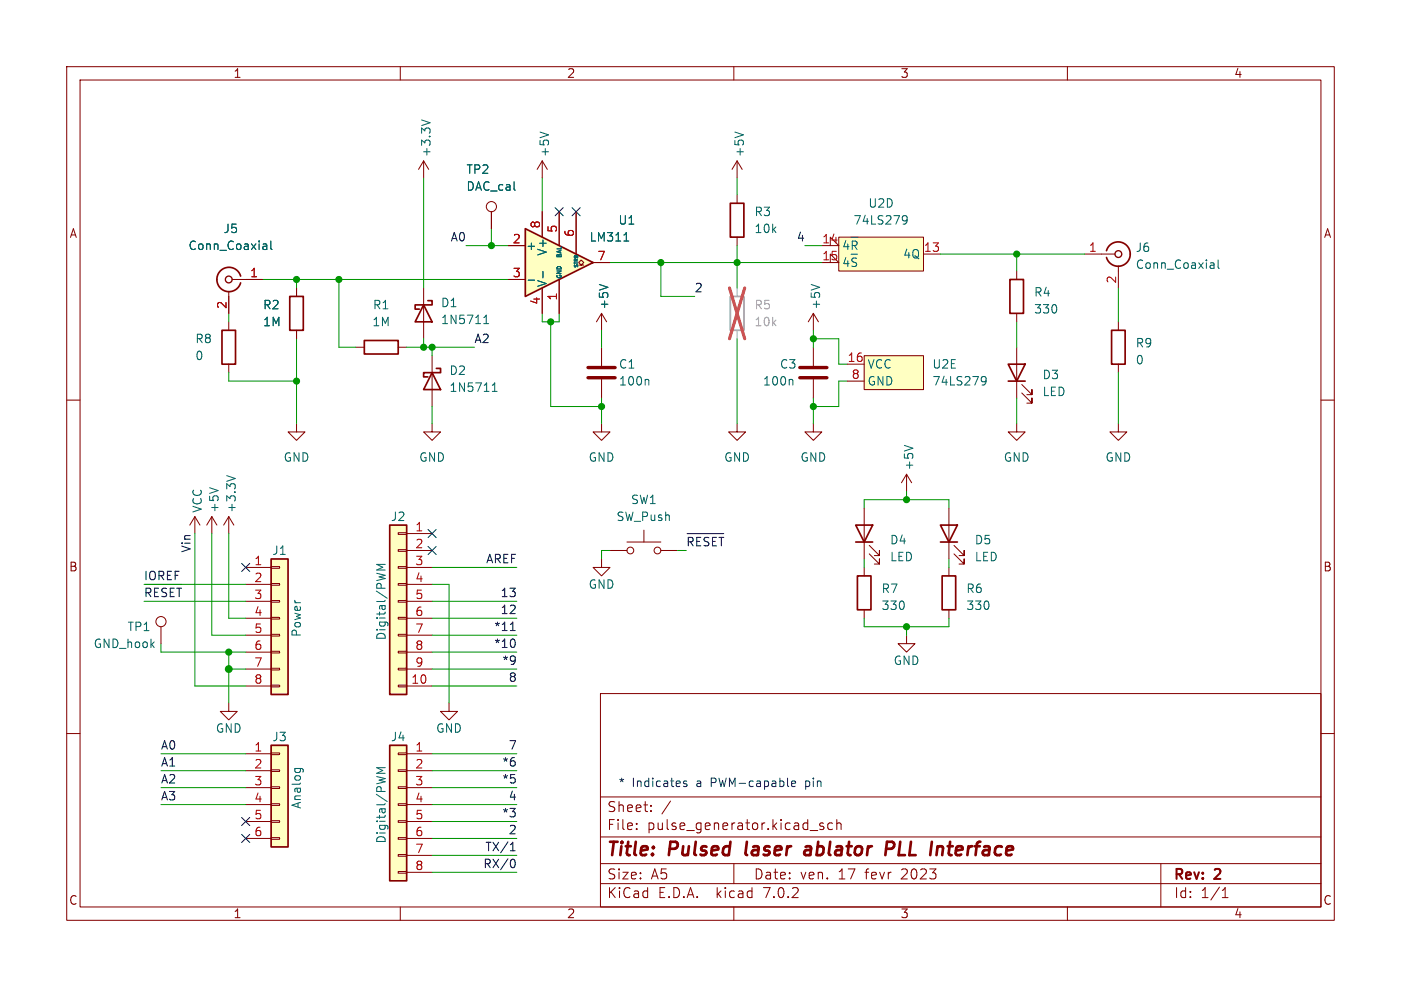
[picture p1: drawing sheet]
<svg xmlns="http://www.w3.org/2000/svg" width="210mm" height="148mm" viewBox="0 0 210 148" stroke-linecap="round" stroke-linejoin="round" font-family="sans-serif">
<g fill="none" stroke="#840000" stroke-width=".15">
<path d="M10 10h190v128h-190zM12 12h186v124h-186zM60 10v2M110 10v2M160 10v2M123.2 36.8h2.5l-1.2-1.2v1.2M123.2 39.4h2.5l-1.2-1.3v1.3M125.7 35.6h12.7v5h-12.7zM138.4 38.1h2.6M10 60h2M53.3 52.1h1.3M59.7 52.1h1.3"/>
<path d="M90.2 52.1v2.8M90.2 56.9v2.8M127 54.6h2.5M127 57.2h2.5M129.5 53.3h8.9v5.1h-8.9zM138.4 57.2h.1M198 60h2M142.2 76.2v7.6M135.9 95.3v1.2h1.3l-1.3 1.3-1.3-1.3h1.3M142.2 85.1v1.3M142.2 91.4v1.3M143 83.1l1.5 1.5v-.8v.8h-.7"/>
<path d="M143 81.8l1.5 1.5v-.7v.7h-.7M10 110h2M90 104h108v32h-108zM90 119.5h108M198 110h2M60 136v2M90 132.5h108M90 129.5h108M90 125.5h108M95.4 124.3v.1M95.4 123.5v.1M97.6 121.6v.1"/>
<path d="M97.6 120.8v.1M110 136v2M110 129.5v3M121.4 124.5h1.2M123.4 123.5l-.3-.1-.2 .2v.2l.5 .2v.3h-.5M124.8 123.5l-.4-.1-.3 .3v.4l.1 .2h.6M125.4 123.5a.37 .37 0 0 1 .7 .1v.8M125.4 122.9v1.5M160 136v2M174 129.5v6.5M183.2 134.6h.9M183.2 133.5l.4-.4v1.5"/>
</g>
<path d="M121.3 126.9l-.5 .1M121.4 127.5h-.5a.4 .4 0 0 0-.3 .3 .4 .4 0 0 0 .2 .4h.5M133.9 126.3l-.2-.1h-.7l-.3 2M133.9 127.1l-.3 .2h-.8M140.8 126.9l.5 .1" fill="none" stroke="#840000" stroke-width=".4"/>
<path d="M54.6 51.1h5.1v2h-5.1zM141 78.7h2.5l-1.3 2.6zM141 81.3h2.5M141.2 86.4h2.1v5h-2.1z" fill="none" stroke="#840000" stroke-width=".25"/>
<g fill="#ffffc2" stroke="#ffffc2" stroke-width=".15">
<path d="M125.7 35.6h12.7v5h-12.7z"/>
<path d="M129.5 53.3h8.9v5.1h-8.9z"/>
</g>
<path d="M126.8 36.1l-.3 .9M126.8 38.6l-.3 .9M127.6 35.6h1M128.5 36.4l-.3-.3h-.5v1.3M135.5 32.3l.4 .2a.84 .84 0 0 1-.3 1.1h-.2M136 32.9l-.3 .2h-.2M97.1 56.9l.2 .2v.6M147.3 56.5l.5 .1a.84 .84 0 0 1-.3 1.1h-.3M147.8 57l-.2 .3h-.3" fill="none" stroke="#006464" stroke-width=".15"/>
<path d="M88.1 56.6h4.1M88.1 55.1h4.1" fill="none" stroke="#840000" stroke-width=".51"/>
<path d="M78.7 34.3l10.2 5.1-10.2 5.1z" fill="#ffffc2"/>
<g fill="none" stroke="#840000" stroke-width=".25">
<path d="M78.7 34.3l10.2 5.1-10.2 5.1zM109.5 30.5h2v5.1h-2zM165.9 37.6a1.81 1.81 0 0 1 2.8-1 1.81 1.81 0 0 1 0 3 1.81 1.81 0 0 1-2.8-1M33.3 49.5h2v5.1h-2zM36.1 41.4a1.81 1.81 0 0 0-2.8-1 1.81 1.81 0 0 0 0 3 1.81 1.81 0 0 0 2.8-1M43.4 44.5h2.1v5h-2.1zM63.5 45.7l1.3 2.6h-2.6zM64.1 45.1h.7v.6h-2.6v.7h.7M64.8 55.9l1.2 2.5h-2.5zM65.4 55.2h.6v.7h-2.5v.6h.6M151.1 54.6h2.6l-1.3 2.6zM151.1 57.2h2.6"/>
<path d="M151.4 41.9h2v5.1h-2zM166.6 49.5h2.1v5.1h-2.1zM58.4 78.7h2.6v25.4h-2.6zM128.3 78.7h2.5l-1.3 2.6zM40.6 83.8h2.6v20.3h-2.6zM128.3 81.3h2.5M128.5 86.4h2.1v5h-2.1zM40.6 111.8h2.6v15.2h-2.6zM58.4 111.8h2.6v20.3h-2.6z"/>
</g>
<g fill="none" stroke="#840000" stroke-width=".15">
<path d="M63.5 24.1v2.6M63.5 24.1l-.8 1.3M63.5 24.1l.8 1.3M73.7 31.8v2.5M76.2 36.8h2.5M81.3 24.1v2.6M81.3 31.8v3.8M81.3 24.1l-.8 1.3M81.3 24.1l.7 1.3M83.8 31.8v5M86.4 31.8v6.3M86.7 39.8h.4l-.4-.4 .4-.4 .4 .4-.4 .4h.4"/>
<path d="M88.9 39.4h2.5M110.5 24.1l-.8 1.3M110.5 24.1v2.6M110.5 29.2v1.3M110.5 35.6v1.2M110.5 24.1l.8 1.3M162.6 38.1h4.5M167.6 39.9v3.3M34.3 43.7v3.3M34.3 48.3v1.2M34.3 54.6v1.3M34.8 41.9h4.6"/>
<path d="M44.4 43.2v1.3M44.4 49.5v1.3M63.5 43.2v7.6M64.8 53.3v7.7M76.2 41.9h2.5M81.3 43.2v3.8M83.8 41.9v5.1M90.2 47l-.8 1.3M90.2 47v2.5M90.2 47l.7 1.3M121.9 47l-.7 1.3M121.9 47v2.5"/>
<path d="M121.9 52.1v2.8M121.9 56.9v2.8M121.9 47l.8 1.3M152.4 40.6v1.3M152.4 47v1.3M152.4 52.1v7.6M153.2 58.9l1.5 1.6v-.8v.8h-.8M153.2 57.7l1.5 1.5v-.8v.8h-.8M167.6 48.3v1.2M167.6 54.6v1.3M29.2 77.5l-.8 1.2M29.2 77.5v2.5"/>
<path d="M29.2 77.5l.8 1.2M31.7 77.5l-.7 1.2M31.7 77.5v2.5M31.7 77.5l.8 1.2M34.3 77.5v2.5M34.3 77.5l-.8 1.2M34.3 77.5l.8 1.2M44.4 63.5v1.3h1.3l-1.3 1.2-1.2-1.2h1.2M59.7 79.9h1.3v.2h-1.3zM64.8 63.5v1.3h1.2l-1.2 1.2-1.3-1.2h1.3M90.2 63.5v1.3h1.2l-1.2 1.2-1.3-1.2h1.3M96.5 79.5v1.8"/>
<path d="M110.5 63.5v1.3h1.3l-1.3 1.2-1.3-1.2h1.3M121.9 63.5v1.3h1.3l-1.3 1.2-1.3-1.2h1.3M129.5 76.2v7.6M135.9 71.1l-.8 1.3M135.9 71.1v2.6M135.9 71.1l.8 1.3M152.4 63.5v1.3h1.3l-1.3 1.2-1.3-1.2h1.3M167.6 63.5v1.3h1.3l-1.3 1.2-1.2-1.2h1.2M24.1 94v2.5M36.8 85.1h3.8M36.8 87.6h3.8M36.8 90.2h3.8"/>
<path d="M36.8 92.7h3.8M36.8 95.3h3.8M36.8 97.8h3.8M40.6 97.7h1.3v.2h-1.3zM40.6 95.1h1.3v.3h-1.3zM40.6 92.6h1.3v.2h-1.3zM40.6 90h1.3v.3h-1.3zM40.6 87.5h1.3v.3h-1.3zM40.6 85h1.3v.2h-1.3zM59.7 97.7h1.3v.2h-1.3zM59.7 95.1h1.3v.3h-1.3zM59.7 92.6h1.3v.2h-1.3z"/>
<path d="M59.7 90h1.3v.3h-1.3zM59.7 87.5h1.3v.3h-1.3zM59.7 85h1.3v.2h-1.3zM59.7 82.4h1.3v.3h-1.3zM61 80h3.8M61 82.6h3.8M61 85.1h3.8M61 87.6h3.8M61 90.2h3.8M61 92.7h3.8M61 95.3h3.8M61 97.8h3.8"/>
<path d="M90.2 83.8v1.3h1.2l-1.2 1.3-1.3-1.3h1.3M91.4 82.6h2.6M94 81.3h5.1M99.1 82.6h2.5M129.5 85.1v1.3M129.5 91.4v1.3M130.3 83.1l1.5 1.5v-.8v.8h-.7M130.3 81.8l1.5 1.5v-.7v.7h-.7M34.3 105.4v1.3h1.3l-1.3 1.3-1.3-1.3h1.3M36.8 113h3.8M36.8 115.6h3.8M36.8 118.1h3.8"/>
<path d="M36.8 102.9h3.8M36.8 100.3h3.8M40.6 102.7h1.3v.3h-1.3zM40.6 100.2h1.3v.3h-1.3zM40.6 118h1.3v.2h-1.3zM40.6 115.4h1.3v.3h-1.3zM40.6 112.9h1.3v.3h-1.3zM59.7 118h1.3v.2h-1.3zM59.7 115.4h1.3v.3h-1.3zM59.7 112.9h1.3v.3h-1.3zM59.7 102.7h1.3v.3h-1.3zM59.7 100.2h1.3v.3h-1.3z"/>
<path d="M61 113h3.8M61 115.6h3.8M61 118.1h3.8M61 102.9h3.8M61 100.3h3.8M67.3 105.4v1.3h1.3l-1.3 1.3-1.3-1.3h1.3M36.8 120.7h3.8M36.8 123.2h3.8M36.8 125.7h3.8M40.6 125.6h1.3v.3h-1.3zM40.6 123.1h1.3v.2h-1.3zM40.6 120.5h1.3v.3h-1.3z"/>
<path d="M59.7 130.7h1.3v.2h-1.3zM59.7 128.1h1.3v.3h-1.3zM59.7 125.6h1.3v.3h-1.3zM59.7 123.1h1.3v.2h-1.3zM59.7 120.5h1.3v.3h-1.3zM61 120.7h3.8M61 123.2h3.8M61 125.7h3.8M61 128.3h3.8M61 130.8h3.8"/>
<circle cx="73.7" cy="31" r=".76"/>
<circle cx="24.1" cy="93.2" r=".76"/>
<circle cx="94.5" cy="82.6" r=".51"/>
<circle cx="98.6" cy="82.6" r=".51"/>
</g>
<g fill="none" stroke="#006464" stroke-width=".15">
<path d="M63.2 18l1.3 .4M81 19.8l1.2 .4M110.2 19.8l1.2 .4M39.6 36.6h.2l.2 .2v.6M40 37.4h-.4M40 36.9h-.4M40.6 36.1v1.1l.2 .2M93.5 36.1h.8M181.6 39.4l.3 .1 .1 .8M182 39.7l-.4 .1M182.6 39v1.1l.2 .2M72.5 48.5h.7"/>
<path d="M72.5 47.6l.4-.3v1.2M73.8 58.7h.7M73.8 57.8l.4-.4v1.3M79.2 42h.9M81.4 40.7v1M89.8 42.7l1.3 .4M118.7 56.9l.1 .2v.6M121.6 42.7l1.3 .4M182 40.2l-.4 .1M31.4 73.1l1.3 .5M34 71.3l1.3 .4M135.6 66.8l1.2 .4"/>
<path d="M57.7 84.6h-1.2l.9 .5-.9 .4h1.2M44.2 115.2h1l.2 .2M44.3 115.2l-.1 .2M45 115.2v.2M57.7 115.1h-1.2l.9 .4-.9 .5h1.2"/>
</g>
<g fill="none" stroke="#840000" stroke-width=".2">
<circle cx="167.6" cy="38.1" r=".51"/>
<circle cx="34.3" cy="41.9" r=".51"/>
</g>
<path d="M119.9 56.6h4.1M119.9 55.1h4.1" fill="none" stroke="#840000" stroke-width=".51"/>
<path d="M109.5 44.5h2v5h-2z" fill="none" stroke="#a1a1a1" stroke-width=".25"/>
<path d="M110.5 43.2v1.3M110.5 49.5v1.3" fill="none" stroke="#a1a1a1" stroke-width=".15"/>
<path d="M109.3 43.2l2.3 7.6M111.6 43.2l-2.3 7.6" fill="none" stroke="#eb3a3d" stroke-width=".46"/>
<g fill="#ffffc2" stroke="#ffffc2" stroke-width=".15">
<path d="M58.4 111.8h2.6v20.3h-2.6z"/>
<path d="M58.4 78.7h2.6v25.4h-2.6z"/>
<path d="M40.6 83.8h2.6v20.3h-2.6z"/>
<path d="M40.6 111.8h2.6v15.2h-2.6z"/>
</g>
<path d="M21.7 87.6h5.5M76.5 94.6h.7M77.1 95.9l.1 .4-.1 .7M103 80h5.5M76.5 127.6h.7M76.6 126.6l.3-.3v1.3M76.8 128.8a.69 .69 0 0 1 .5 .6 .69 .69 0 0 1-.3 .7h-.2" fill="none" stroke="#0f0f0f" stroke-width=".15"/>
<path d="M102.9 117.2l-.3-.1-.2 .2 .1 .2 .4 .1v.3h-.5M118.7 117.5l.6-.1-.1-.2-.4-.1-.1 .2v.6h.5" fill="none" stroke="#0000c2" stroke-width=".15"/>
<g fill="none" stroke="#009600" stroke-width=".15">
<path d="M63.5 26.7v16.5M69.8 36.8h6.4M73.7 34.3v2.5M81.3 26.7v5.1M91.4 39.4h31.8M99.1 39.4v5.1h5M110.5 26.7v2.5M110.5 36.8v6.4M120.6 36.8h2.6M141 38.1h21.6M152.4 38.1v2.5M34.3 55.9v1.3h10.1"/>
<path d="M34.3 47v1.3M39.4 41.9h36.8M44.4 41.9v1.3M44.4 50.8v12.7M50.8 41.9v10.2h2.5M61 52.1h10.1M63.5 50.8v1.3M64.8 52.1v1.2M81.3 47v1.3h2.5v-1.3M82.5 48.3v12.7h7.7M90.2 49.5v2.6M90.2 59.7v3.8"/>
<path d="M110.5 50.8v12.7M121.9 50.8h3.8v3.8h1.3M121.9 49.5v2.6M121.9 59.7v3.8M127 57.2h-1.3v3.8h-3.8M152.4 48.3v3.8M152.4 59.7v3.8M167.6 43.2v5.1M167.6 55.9v7.6M64.8 61v2.5M129.5 76.2v-1.3h12.7v1.3M135.9 73.7v1.2"/>
<path d="M21.6 87.6h15.2M21.6 90.2h15.2M24.1 96.5v1.3h12.7M29.2 80v22.9h7.6M31.7 80v15.3h5.1M34.3 80v12.7h2.5M34.3 97.8v7.6M64.8 92.7h12.7M64.8 95.3h12.7M64.8 97.8h12.7M64.8 87.6h2.5v17.8M64.8 90.2h12.7"/>
<path d="M64.8 85.1h12.7M91.4 82.6h-1.2v1.2M101.6 82.6h1.3M129.5 83.8v1.3M129.5 92.7v1.3h12.7v-1.3M135.9 94v1.3M142.2 83.8v1.3M24.1 118.1h12.7M24.1 115.6h12.7M24.1 113h12.7M34.3 100.3h2.5M64.8 100.3h12.7"/>
<path d="M64.8 102.9h12.7M64.8 118.1h12.7M64.8 115.6h12.7M64.8 113h12.7M24.1 120.7h12.7M64.8 120.7h12.7M64.8 125.7h12.7M64.8 130.8h12.7M64.8 123.2h12.7M64.8 128.3h12.7"/>
</g>
<g fill="none" stroke="#000084" stroke-width=".15">
<path d="M83.2 31.1l1.2 1.3M84.4 31.1l-1.2 1.3M85.8 31.1l1.2 1.3M87 31.1l-1.2 1.3M64.2 79.4l1.2 1.2M65.4 79.4l-1.2 1.2M36.2 84.5l1.2 1.2M37.4 84.5l-1.2 1.2M64.2 81.9l1.2 1.3M65.4 81.9l-1.2 1.3M36.2 122.6l1.2 1.2M36.2 125.1l1.2 1.2"/>
<path d="M37.4 122.6l-1.2 1.2M37.4 125.1l-1.2 1.2"/>
</g>
<g fill="#009600" stroke="#009600" stroke-width=".15">
<circle cx="73.7" cy="36.8" r=".46"/>
<circle cx="44.4" cy="41.9" r=".46"/>
<circle cx="50.8" cy="41.9" r=".46"/>
<circle cx="63.5" cy="52.1" r=".46"/>
<circle cx="64.8" cy="52.1" r=".46"/>
<circle cx="44.4" cy="57.2" r=".46"/>
<circle cx="99.1" cy="39.4" r=".46"/>
<circle cx="110.5" cy="39.4" r=".46"/>
<circle cx="82.5" cy="48.3" r=".46"/>
<circle cx="90.2" cy="61" r=".46"/>
<circle cx="121.9" cy="61" r=".46"/>
<circle cx="135.9" cy="74.9" r=".46"/>
<circle cx="152.4" cy="38.1" r=".46"/>
<circle cx="135.9" cy="94" r=".46"/>
<circle cx="121.9" cy="50.8" r=".46"/>
<circle cx="34.3" cy="100.3" r=".51"/>
<circle cx="34.3" cy="97.8" r=".46"/>
</g>
<g font-size="2.8" fill="#840000">
<text x="91" y="128.8">Title:</text>
<text x="100.4" y="128.8">Pulsed</text>
<text x="112.4" y="128.8">laser</text>
<text x="121.9" y="128.8">ablator</text>
<text x="134.6" y="128.8">PLL</text>
<text x="142" y="128.8">Interface</text>
</g>
<g font-size="2.1" fill="#840000">
<text x="91" y="124.6">File:</text>
<text x="91" y="121.9">Sheet:</text>
<text x="97" y="124.6">pulse_generator.kicad_sch</text>
<text x="99.2" y="121.9">/</text>
<text x="91" y="134.8">KiCad</text>
<text x="91" y="132">Size:</text>
<text x="97.6" y="132">A5</text>
<text x="98.7" y="134.8">E.D.A.</text>
<text x="107.4" y="134.8">kicad</text>
<text x="113" y="132">Date:</text>
<text x="114.5" y="134.8">7.0.2</text>
<text x="119.9" y="132">ven.</text>
<text x="125.7" y="132">17</text>
<text x="129.8" y="132">fevr</text>
<text x="135.2" y="132">2023</text>
<text x="176" y="132.2">Rev:</text>
<text x="176" y="134.8">Id:</text>
<text x="180" y="134.8">1/1</text>
<text x="182.2" y="132.2">2</text>
</g>
<g font-size="1.8" fill="#840000">
<text x="35" y="11.8">1</text>
<text x="85" y="11.8">2</text>
<text x="135" y="11.8">3</text>
<text x="185" y="11.8">4</text>
<text x="10.4" y="35.8">A</text>
<text x="198.4" y="35.8">A</text>
<text x="10.3" y="85.8">B</text>
<text x="198.3" y="85.8">B</text>
<text x="10.3" y="135.8">C</text>
<text x="35" y="137.8">1</text>
<text x="85" y="137.8">2</text>
<text x="135" y="137.8">3</text>
<text x="185" y="137.8">4</text>
<text x="198.3" y="135.8">C</text>
</g>
<g font-size="1.8" fill="#006464">
<text x="64.7" y="23.6" transform="rotate(-90 64.7 23.6)">+3.3V</text>
<text x="82.5" y="23.6" transform="rotate(-90 82.5 23.6)">+5V</text>
<text x="111.7" y="23.6" transform="rotate(-90 111.7 23.6)">+5V</text>
<text x="69.9" y="26.2">TP2</text>
<text x="69.9" y="28.8">DAC_cal</text>
<text x="33.5" y="35.1">J5</text>
<text x="92.6" y="33.8">U1</text>
<text x="113" y="32.6">R3</text>
<text x="113" y="35.1">10k</text>
<text x="127.9" y="33.8">74LS279</text>
<text x="130.1" y="31.3">U2D</text>
<text x="28.2" y="37.7">Conn_Coaxial</text>
<text x="78.9" y="37.7">+</text>
<text x="82.1" y="38.5" transform="rotate(-90 82.1 38.5)">V+</text>
<text x="88.3" y="36.4">LM311</text>
<text x="126.2" y="38.3">4~{R}</text>
<text x="126.2" y="40.8">4~{S}</text>
<text x="135.3" y="38.9">4Q</text>
<text x="170.2" y="37.9">J6</text>
<text x="170.2" y="40.5">Conn_Coaxial</text>
<text x="39.4" y="46.5">R2</text>
<text x="55.8" y="46.5">R1</text>
<text x="66" y="46.2">D1</text>
<text x="82.1" y="43.1" transform="rotate(-90 82.1 43.1)">V-</text>
<text x="91.4" y="46.5" transform="rotate(-90 91.4 46.5)">+5V</text>
<text x="123.1" y="46.5" transform="rotate(-90 123.1 46.5)">+5V</text>
<text x="154.9" y="44.6">R4</text>
<text x="154.9" y="47.2">330</text>
<text x="29.2" y="51.6">R8</text>
<text x="39.4" y="49.1">1M</text>
<text x="55.8" y="49.1">1M</text>
<text x="66" y="48.8">1N5711</text>
<text x="170.2" y="52.3">R9</text>
<text x="29.2" y="54.2">0</text>
<text x="67.3" y="56.4">D2</text>
<text x="67.3" y="58.9">1N5711</text>
<text x="92.7" y="55.4">C1</text>
<text x="92.7" y="58">100n</text>
<text x="114.3" y="58">100n</text>
<text x="116.8" y="55.4">C3</text>
<text x="130" y="55.4">VCC</text>
<text x="130" y="58">GND</text>
<text x="139.7" y="55.4">U2E</text>
<text x="139.7" y="58">74LS279</text>
<text x="156.2" y="57">D3</text>
<text x="156.2" y="59.6">LED</text>
<text x="170.2" y="54.8">0</text>
<text x="42.5" y="69.4">GND</text>
<text x="62.8" y="69.4">GND</text>
<text x="88.2" y="69.4">GND</text>
<text x="108.5" y="69.4">GND</text>
<text x="119.9" y="69.4">GND</text>
<text x="137.1" y="70.6" transform="rotate(-90 137.1 70.6)">+5V</text>
<text x="150.4" y="69.4">GND</text>
<text x="165.6" y="69.4">GND</text>
<text x="30.4" y="77" transform="rotate(-90 30.4 77)">VCC</text>
<text x="32.9" y="77" transform="rotate(-90 32.9 77)">+5V</text>
<text x="35.5" y="77" transform="rotate(-90 35.5 77)">+3.3V</text>
<text x="94.5" y="75.8">SW1</text>
<text x="40.8" y="83.4">J1</text>
<text x="58.5" y="78.3">J2</text>
<text x="92.3" y="78.3">SW_Push</text>
<text x="133.4" y="81.8">D4</text>
<text x="146.1" y="81.8">D5</text>
<text x="88.2" y="88.5">GND</text>
<text x="132.1" y="89.1">R7</text>
<text x="133.4" y="84.3">LED</text>
<text x="144.8" y="89.1">R6</text>
<text x="146.1" y="84.3">LED</text>
<text x="19.1" y="94.8">TP1</text>
<text x="45.3" y="95.6" transform="rotate(-90 45.3 95.6)">Power</text>
<text x="132.1" y="91.6">330</text>
<text x="144.8" y="91.6">330</text>
<text x="14" y="97.3">GND_hook</text>
<text x="58" y="96.1" transform="rotate(-90 58 96.1)">Digital/PWM</text>
<text x="133.9" y="99.9">GND</text>
<text x="32.3" y="110">GND</text>
<text x="40.8" y="111.3">J3</text>
<text x="58.5" y="111.3">J4</text>
<text x="65.3" y="110">GND</text>
<text x="45.3" y="121.3" transform="rotate(-90 45.3 121.3)">Analog</text>
<text x="58" y="126.5" transform="rotate(-90 58 126.5)">Digital/PWM</text>
</g>
<g font-size="1.8" fill="#a90000">
<text x="81" y="34.3" transform="rotate(-90 81 34.3)">8</text>
<text x="83.6" y="35" transform="rotate(-90 83.6 35)">5</text>
<text x="86.1" y="35.6" transform="rotate(-90 86.1 35.6)">6</text>
<text x="37.4" y="41.7">1</text>
<text x="76.8" y="36.6">2</text>
<text x="76.8" y="41.7">3</text>
<text x="89.5" y="39.1">7</text>
<text x="123.2" y="36.6">14</text>
<text x="123.2" y="39.1">15</text>
<text x="138.4" y="37.8">13</text>
<text x="163.2" y="37.8">1</text>
<text x="34" y="46.4" transform="rotate(-90 34 46.4)">2</text>
<text x="81" y="45.8" transform="rotate(-90 81 45.8)">4</text>
<text x="83.6" y="45.1" transform="rotate(-90 83.6 45.1)">1</text>
<text x="167.4" y="42.6" transform="rotate(-90 167.4 42.6)">2</text>
<text x="127" y="54.4">16</text>
<text x="127.6" y="56.9">8</text>
<text x="62.2" y="79.8">1</text>
<text x="62.2" y="82.3">2</text>
<text x="38.1" y="84.8">1</text>
<text x="38.1" y="87.4">2</text>
<text x="38.1" y="89.9">3</text>
<text x="62.2" y="84.8">3</text>
<text x="62.2" y="87.4">4</text>
<text x="62.2" y="89.9">5</text>
<text x="38.1" y="92.5">4</text>
<text x="38.1" y="95">5</text>
<text x="62.2" y="92.5">6</text>
<text x="62.2" y="95">7</text>
<text x="38.1" y="97.5">6</text>
<text x="38.1" y="100.1">7</text>
<text x="62.2" y="97.5">8</text>
<text x="62.2" y="100.1">9</text>
<text x="38.1" y="102.6">8</text>
<text x="61.6" y="102.6">10</text>
<text x="38.1" y="112.8">1</text>
<text x="62.2" y="112.8">1</text>
<text x="38.1" y="115.3">2</text>
<text x="38.1" y="117.9">3</text>
<text x="62.2" y="115.3">2</text>
<text x="62.2" y="117.9">3</text>
<text x="38.1" y="120.4">4</text>
<text x="38.1" y="122.9">5</text>
<text x="38.1" y="125.5">6</text>
<text x="62.2" y="120.4">4</text>
<text x="62.2" y="122.9">5</text>
<text x="62.2" y="125.5">6</text>
<text x="62.2" y="128">7</text>
<text x="62.2" y="130.6">8</text>
</g>
<g font-size="1.8" fill="#0f0f0f">
<text x="67.4" y="36.3">A0</text>
<text x="119.3" y="36.3">4</text>
<text x="104.1" y="43.9">2</text>
<text x="71.1" y="51.5">A2</text>
<text x="28.7" y="83" transform="rotate(-90 28.7 83)">Vin</text>
<text x="102.9" y="82">~{RESET}</text>
<text x="21.6" y="89.6">~{RESET}</text>
<text x="21.6" y="87.1">IOREF</text>
<text x="72.7" y="84.6">AREF</text>
<text x="74.9" y="89.6">13</text>
<text x="74" y="94.7">*11</text>
<text x="74.9" y="92.2">12</text>
<text x="74" y="97.3">*10</text>
<text x="75.2" y="99.8">*9</text>
<text x="76.1" y="102.3">8</text>
<text x="24.1" y="112.5">A0</text>
<text x="76.1" y="112.5">7</text>
<text x="24.1" y="117.6">A2</text>
<text x="24.1" y="115">A1</text>
<text x="75.2" y="117.6">*5</text>
<text x="75.2" y="115">*6</text>
<text x="24.1" y="120.1">A3</text>
<text x="75.2" y="122.7">*3</text>
<text x="76.1" y="120.1">4</text>
<text x="76.1" y="125.2">2</text>
<text x="72.3" y="130.3">RX/0</text>
<text x="72.6" y="127.7">TX/1</text>
</g>
<g font-size="1.8" fill="#989898">
<text x="113" y="46.5">R5</text>
<text x="113" y="49.1">10k</text>
</g>
<g font-size="1.8" fill="#0000c2">
<text x="92.7" y="118.1">*</text>
<text x="94.8" y="118.1">Indicates</text>
<text x="104.5" y="118.1">a</text>
<text x="106.7" y="118.1">PWM-capable</text>
<text x="121" y="118.1">pin</text>
</g>
<g font-size=".9" fill="#006464">
<text x="84.3" y="41.8" transform="rotate(-90 84.3 41.8)">GND</text>
<text x="84.3" y="38.8" transform="rotate(-90 84.3 38.8)">BAL</text>
</g>
<text font-size=".7" fill="#006464" x="86.7" y="40.3" transform="rotate(-90 86.7 40.3)">STRB</text>
</svg>
